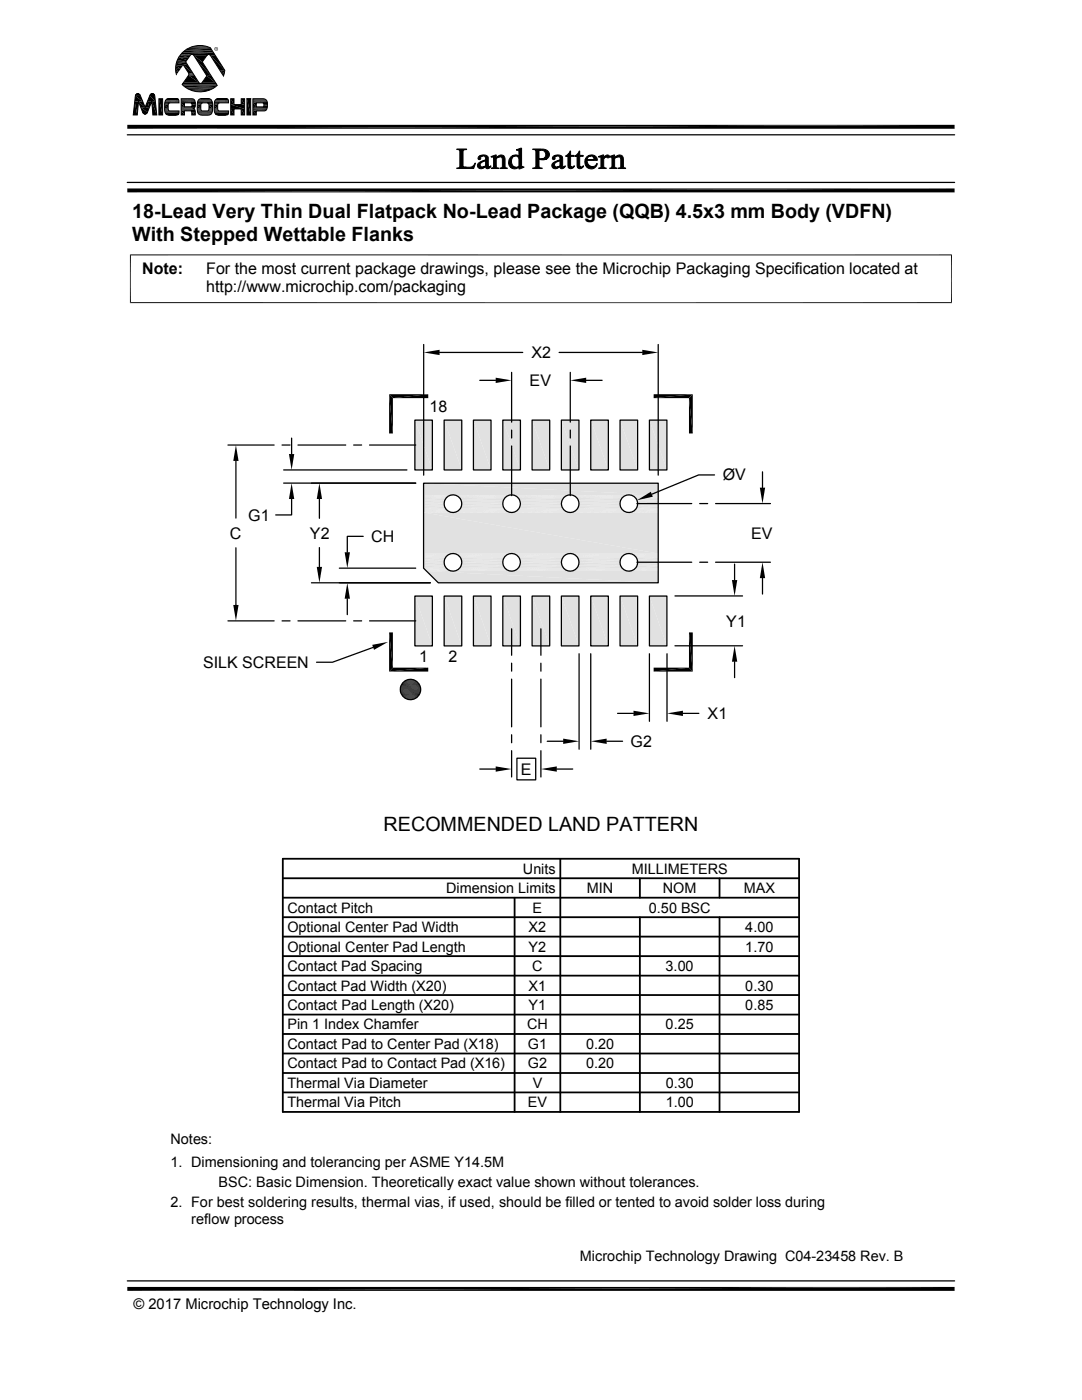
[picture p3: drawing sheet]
<svg xmlns="http://www.w3.org/2000/svg" width="216mm" height="279mm" viewBox="0 0 216 279" stroke-linecap="round" stroke-linejoin="round" font-family="sans-serif">
<g fill="#e1e1e1">
<path d="M129.6 83.8l3.5 10h-3.5z"/>
<path d="M129.6 83.8h3.5v10z"/>
<path d="M123.7 83.8l3.5 10h-3.5z"/>
<path d="M123.7 83.8h3.5v10z"/>
<path d="M117.9 83.8l3.5 10h-3.5z"/>
<path d="M117.9 83.8h3.5v10z"/>
<path d="M112 83.8l3.5 10h-3.5z"/>
<path d="M112 83.8h3.5v10z"/>
<path d="M106.2 83.8l3.5 10h-3.5z"/>
<path d="M106.2 83.8h3.5v10z"/>
<path d="M100.3 83.8l3.5 10h-3.5z"/>
<path d="M100.3 83.8h3.5v10z"/>
<path d="M94.5 83.8l3.5 10h-3.5z"/>
<path d="M94.5 83.8h3.5v10z"/>
<path d="M88.6 83.8l3.5 10h-3.5z"/>
<path d="M88.6 83.8h3.5v10z"/>
<path d="M82.8 83.8l3.5 10h-3.5z"/>
<path d="M82.8 83.8h3.5v10z"/>
<path d="M129.6 119l3.5 9.9h-3.5z"/>
<path d="M129.6 119h3.5v9.9z"/>
<path d="M123.7 119l3.5 9.9h-3.5z"/>
<path d="M123.7 119h3.5v9.9z"/>
<path d="M117.9 119l3.5 9.9h-3.5z"/>
<path d="M117.9 119h3.5v9.9z"/>
<path d="M112 119l3.5 9.9h-3.5z"/>
<path d="M112 119h3.5v9.9z"/>
<path d="M106.2 119l3.5 9.9h-3.5z"/>
<path d="M106.2 119h3.5v9.9z"/>
<path d="M100.3 119l3.5 9.9h-3.5z"/>
<path d="M100.3 119h3.5v9.9z"/>
<path d="M94.5 119l3.5 9.9h-3.5z"/>
<path d="M94.5 119h3.5v9.9z"/>
<path d="M88.6 119l3.5 9.9h-3.5z"/>
<path d="M88.6 119h3.5v9.9z"/>
<path d="M82.8 119l3.5 9.9h-3.5z"/>
<path d="M82.8 119h3.5v9.9z"/>
<path d="M84.5 96.4l46.8 2.4h-46.8z"/>
<path d="M84.5 96.4h46.8v2.4z"/>
</g>
<g fill="none" stroke="#e1e1e1" stroke-width=".2">
<path d="M84.5 98.8h5.7M84.5 98.9h5.4M84.5 99h5.1M90.5 98.8h11.4M90.9 98.9h10.7M91.2 99h10.1M102.2 98.8h11.4M102.6 98.9h10.7M102.9 99h10.1M113.9 98.8h11.4M114.3 98.9h10.7M114.6 99h10.1"/>
<path d="M125.6 98.8h5.7M126 98.9h5.3M126.3 99h5M84.5 102h5.1M84.5 102.2h5.4M84.5 102.2h5.7M90.5 102.2h11.4M90.9 102.2h10.7M91.2 102h10.1M102.2 102.2h11.4M102.6 102.2h10.7M102.9 102h10.1"/>
<path d="M113.9 102.2h11.4M114.3 102.2h10.7M114.6 102h10.1M125.6 102.2h5.7M126 102.2h5.3M126.3 102h5"/>
</g>
<path d="M84.5 99.2h4.8M91.4 99.2h9.6M103.1 99.2h9.6M114.8 99.2h9.6M126.5 99.2h4.8M84.5 101.8h4.8M91.4 101.8h9.6M103.1 101.8h9.6M114.8 101.8h9.6M126.5 101.8h4.8" fill="none" stroke="#e1e1e1" stroke-width=".21"/>
<path d="M84.5 99.5h4.6M91.7 99.5h9.1M103.4 99.5h9.1M115.1 99.5h9.1M126.8 99.5h4.5M84.5 101.6h4.6M91.7 101.6h9.1M103.4 101.6h9.1M115.1 101.6h9.1M126.8 101.6h4.5" fill="none" stroke="#e1e1e1" stroke-width=".25"/>
<path d="M84.5 99.7h4.4M91.9 99.7h8.7M103.6 99.7h8.7M115.3 99.7h8.7M127 99.7h4.3M84.5 101.3h4.4M91.9 101.3h8.7M103.6 101.3h8.7M115.3 101.3h8.7M127 101.3h4.3" fill="none" stroke="#e1e1e1" stroke-width=".3"/>
<g fill="none" stroke="#e1e1e1" stroke-width=".32">
<path d="M84.5 100h4.2M84.5 100.4h4.1M84.5 100.7h4.1M84.5 101h4.2M92 101h8.4M92 100h8.4M92.1 100.7h8.3M92.1 100.4h8.3M103.7 101h8.4M103.7 100h8.4M103.8 100.7h8.3M103.8 100.4h8.3"/>
<path d="M115.4 100h8.4M115.4 101h8.4M115.5 100.7h8.3M115.5 100.4h8.3M127.1 100h4.2M127.1 101h4.2M127.2 100.7h4.1M127.2 100.4h4.1"/>
</g>
<g fill="#e1e1e1">
<path d="M84.5 102.3l46.8 8.2h-46.8z"/>
<path d="M84.5 102.3h46.8v8.2z"/>
</g>
<g fill="none" stroke="#e1e1e1" stroke-width=".2">
<path d="M84.5 110.5h5.7M84.5 110.6h5.4M84.5 110.7h5.1M84.5 113.4h4.6M84.8 113.7h4.8M84.9 113.9h5M85 113.9h5.2M90.5 113.9h11.4M90.5 110.5h11.4M90.9 110.6h10.7M90.9 113.9h10.7M91.2 113.7h10.1"/>
<path d="M91.2 110.7h10.1M102.2 110.5h11.4M102.2 113.9h11.4M102.6 113.9h10.7M102.6 110.6h10.7M102.9 113.7h10.1M102.9 110.7h10.1M113.9 113.9h11.4M113.9 110.5h11.4M114.3 113.9h10.7M114.3 110.6h10.7M114.6 113.7h10.1"/>
<path d="M114.6 110.7h10.1M125.6 113.9h5.7M125.6 110.5h5.7M126 113.9h5.3M126 110.6h5.3M126.3 113.7h5M126.3 110.7h5"/>
</g>
<path d="M84.5 110.9h4.8M84.5 113.5h4.8M91.4 113.5h9.6M91.4 110.9h9.6M103.1 110.9h9.6M103.1 113.5h9.6M114.8 110.9h9.6M114.8 113.5h9.6M126.5 110.9h4.8M126.5 113.5h4.8" fill="none" stroke="#e1e1e1" stroke-width=".21"/>
<path d="M84.5 111.2h4.6M91.7 111.2h9.1M91.7 113.3h9.1M103.4 113.3h9.1M103.4 111.2h9.1M115.1 111.2h9.1M115.1 113.3h9.1M126.8 111.2h4.5M126.8 113.3h4.5" fill="none" stroke="#e1e1e1" stroke-width=".25"/>
<path d="M84.5 111.4h4.4M84.5 113h4.4M91.9 111.4h8.7M91.9 113h8.7M103.6 111.4h8.7M103.6 113h8.7M115.3 113h8.7M115.3 111.4h8.7M127 113h4.3M127 111.4h4.3" fill="none" stroke="#e1e1e1" stroke-width=".3"/>
<g fill="none" stroke="#e1e1e1" stroke-width=".32">
<path d="M84.5 111.7h4.2M84.5 112.1h4.1M84.5 112.4h4.1M84.5 112.7h4.2M92 112.7h8.4M92 111.7h8.4M92.1 112.4h8.3M92.1 112.1h8.3M103.7 112.7h8.4M103.7 111.7h8.4M103.8 112.4h8.3M103.8 112.1h8.3"/>
<path d="M115.4 111.7h8.4M115.4 112.7h8.4M115.5 112.4h8.3M115.5 112.1h8.3M127.1 111.7h4.2M127.1 112.7h4.2M127.2 112.4h4.1M127.2 112.1h4.1"/>
</g>
<path d="M84.5 113.3h4.6" fill="none" stroke="#e1e1e1" stroke-width=".23"/>
<g fill="#e1e1e1">
<path d="M85.1 114l46.2 2.3h-43.8z"/>
<path d="M85.1 114h46.2v2.3z"/>
</g>
<g fill="none" stroke="#000" stroke-width=".25">
<path d="M25.4 36.4h165.1M25.4 26.9h165.1M84.5 68.7v26.1M87.7 70.3h16.6M95.7 75.9h3.2M102.1 74.3v9.9M111.6 70.3h16.6M113.8 74.3v9.9M117 75.9h3.1M131.3 68.7v26.1M45.5 88.8h9.2M47.1 92v11.4"/>
<path d="M56.3 88.8h1.6M56.6 93.8h24.6M56.6 96.4h26.4M58.2 99.6v3.2h-3.2M58.2 87.4v3.2M59.5 88.8h9.5M63.7 99.6v3.8M70.6 88.8h1.6M73.7 88.8h9.3M82.8 83.8h3.5v10h-3.5zM84.5 96.4h46.8v19.9h-43.8l-3-2.9zM88.6 83.8h3.5v10h-3.5z"/>
<path d="M94.5 83.8h3.5v10h-3.5zM100.3 83.8h3.5v10h-3.5zM102.1 85.8v1.6M102.1 89v9.9M106.2 83.8h3.5v10h-3.5zM112 83.8h3.5v10h-3.5zM113.8 85.8v1.6M113.8 89v9.9M117.9 83.8h3.5v10h-3.5zM123.7 83.8h3.5v10h-3.5zM129.6 83.8h3.5v10h-3.5zM142.6 94.8h-3.2l-9.4 3.8"/>
<path d="M152.1 94.2v3.1M47.1 109.3v11.4M62.1 116.3h23.8M63.7 109.3v3.8M67.7 113.4h15.3M69.3 119.5v3.2M72.5 107h-3.2v3.2M82.8 119h3.5v9.9h-3.5zM88.6 119h3.5v9.9h-3.5zM94.5 119h3.5v9.9h-3.5zM100.3 119h3.5v9.9h-3.5zM106.2 119h3.5v9.9h-3.5z"/>
<path d="M112 119h3.5v9.9h-3.5zM117.9 119h3.5v9.9h-3.5zM123.7 119h3.5v9.9h-3.5zM127.1 100.5h10.9M127.1 112.2h10.9M129.6 119h3.5v9.9h-3.5zM134.7 118.9h13.5M139.6 100.5h1.6M139.6 112.2h1.6M142.8 100.5h10.9M142.8 112.2h10.9M146.6 112.6v3.2"/>
<path d="M152.1 115.4v3.2M45.5 123.9h9.2M56.3 123.9h1.6M59.5 123.9h9.5M70.6 123.9h1.6M73.7 123.9h9.3M74.5 129.2l-8.2 3h-3.1M102.1 125.5v5.3M102.1 132.4v1.5M102.1 135.5v9.6M107.9 125.5v5.3M107.9 132.4v1.5"/>
<path d="M107.9 135.5v9.6M115.5 130.5v19M117.9 130.5v19M129.6 130.5v13.5M133.1 130.5v13.5M134.7 128.9h13.5M146.6 132.1v3.1M95.7 153.5h3.2M102.1 146.6v1.6M102.1 149.8v5.3M103.1 151.3h3.8v4.3h-3.8zM107.9 146.6v1.6"/>
<path d="M107.9 149.8v5.3M109.2 147.9h3.2M111.1 153.5h3.2M121.1 147.9h3.1M123.2 142.4h3.2M136.3 142.4h3.1M25.4 255.6h165.1"/>
<circle cx="90.4" cy="112.2" r="1.76"/>
<circle cx="90.4" cy="100.5" r="1.76"/>
<circle cx="102.1" cy="112.2" r="1.76"/>
<circle cx="102.1" cy="100.5" r="1.76"/>
<circle cx="113.8" cy="112.2" r="1.75"/>
<circle cx="113.8" cy="100.5" r="1.75"/>
<circle cx="125.5" cy="112.2" r="1.76"/>
<circle cx="125.5" cy="100.5" r="1.76"/>
<circle cx="81.9" cy="137.6" r="2.03"/>
</g>
<g fill="#000" stroke="#000" stroke-width=".2">
<path d="M98 31.2l.3 .1zM103.1 29.9h.2zM119.4 31.2l.3 .1zM121.6 31.2l.3 .1z"/>
<path d="M91.1 29.7h2l-.5 .2-.2 .5v2.8l.2 .2h.4h-1.3l.1-3.1a.43 .43 0 0 0-.7-.5z" fill-rule="evenodd"/>
<path d="M91.1 33.5l3-.2 .8-.7-.4 1h-3.4z" fill-rule="evenodd"/>
<path d="M95.5 31.3l.3-.2h.6h-.2a.42 .42 0 0 0-.3 .6l-.2 .2a.32 .32 0 0 1-.3-.2 .32 .32 0 0 1 .1-.4z" fill-rule="evenodd"/>
<path d="M95.5 32.5l.8-.4h.6a1.12 1.12 0 0 0-1.1 .9l.4 .3 .6 .1a.78 .78 0 0 1-1 .3 .78 .78 0 0 1-.5-1z" fill-rule="evenodd"/>
<path d="M95.8 31.1l.2-.1a1.19 1.19 0 0 1 1.4 .5l.1 1.7 .3 .2a.49 .49 0 0 1-.4 .3 .49 .49 0 0 1-.5-.3v-.1l-.2-.1 .2-.1v-1l-.4-.1 .4-.2a.51 .51 0 0 0-.5-.7z" fill-rule="evenodd"/>
<path d="M96.3 33.4l.6-.1z" fill-rule="evenodd"/>
<path d="M97.6 33.3l.3-.2-.1 .3z" fill-rule="evenodd"/>
<path d="M98 31.2l1-.3v.6h-.5z" fill-rule="evenodd"/>
<path d="M98.5 31.5l1.3-.2-.8 .3v1.4a.39 .39 0 0 0 .1 .4 .39 .39 0 0 0 .4 .1v.1h-1.5l.5-.3z" fill-rule="evenodd"/>
<path d="M99.3 31.3a.84 .84 0 0 1 .9-.4 .84 .84 0 0 1 .6 .8v1.6l.4 .3h-1.4l.3-.1 .1-.3v-1.6l-.4-.3z" fill-rule="evenodd"/>
<path d="M101.8 31.4l.5-.3h.6a1.19 1.19 0 0 0-.8 1.2 1.19 1.19 0 0 0 .9 1.1h-1.1a1.4 1.4 0 0 1-.1-2z" fill-rule="evenodd"/>
<path d="M102.3 31.1l.7-.2 .5 .3z" fill-rule="evenodd"/>
<path d="M103.1 29.9l1-.3v3.4l.2 .3h-.8a1.18 1.18 0 0 1-1.6 .1h1.1l.5-.3v-1.4l-.3-.5h.3v-1.1z" fill-rule="evenodd"/>
<path d="M103.5 33.3l1.1 .1-1.1 .3z" fill-rule="evenodd"/>
<path d="M106.8 30h1.2h-.5v1.6l1.6 .1-1.6 .1 .1 1.4a.47 .47 0 0 0 .6 .3v.1h-1.9l.6-.2v-.3z" fill-rule="evenodd"/>
<path d="M106.3 29.7l1.8 .1a1.12 1.12 0 0 1 1.3 .5 1.12 1.12 0 0 1-.3 1.4h-1a.86 .86 0 0 0 .8-.7 .86 .86 0 0 0-.5-1h-1.6z" fill-rule="evenodd"/>
<path d="M107.5 31.8h1.4z" fill-rule="evenodd"/>
<path d="M110.4 31.2l.2-.1h.6a.42 .42 0 0 0-.5 .6 .33 .33 0 0 1-.5 0 .33 .33 0 0 1 .2-.5z" fill-rule="evenodd"/>
<path d="M110.4 32.5l.9-.5 .4 .1a1.08 1.08 0 0 0-1 .9l.3 .3 .6 .1a.79 .79 0 0 1-1 .2 .79 .79 0 0 1-.4-.9z" fill-rule="evenodd"/>
<path d="M110.6 31.1l.5-.2a.87 .87 0 0 1 1.2 .7v1.6l.4 .2a.49 .49 0 0 1-.5 .3 .49 .49 0 0 1-.4-.3l-.1-.1-.2-.1 .2-.1v-1l-.4-.1 .4-.2a.51 .51 0 0 0-.5-.7z" fill-rule="evenodd"/>
<path d="M111.1 33.4l.6-.1z" fill-rule="evenodd"/>
<path d="M112.4 33.3l.4-.2-.1 .3z" fill-rule="evenodd"/>
<path d="M113.7 30.1h.2v.9h.6v.2h-.6v1.9l.3 .2-.8 .1-.1-2.2-.4-.1 .5-.4z" fill-rule="evenodd"/>
<path d="M113.4 33.4l.9-.1 .3-.2v.1a.68 .68 0 0 1-1.2 .2z" fill-rule="evenodd"/>
<path d="M115.6 30.1l.1 .9h.7v.2h-.7v1.7l.1 .4h.2l-.8 .1-.1-2.2-.4-.1 .5-.4z" fill-rule="evenodd"/>
<path d="M115.2 33.4l.9-.1 .2-.2h.2l-.1 .1a.68 .68 0 0 1-1.2 .2z" fill-rule="evenodd"/>
<path d="M117.1 31.3l.3-.2h.5a.72 .72 0 0 0-.7 .7l-.4 .1z" fill-rule="evenodd"/>
<path d="M117.4 31.1a1.17 1.17 0 0 1 1.8 .9h-2a1.1 1.1 0 0 0 1 1.2l-1.2 .1-.3-.7 .1-.7 1.7-.1v-.1a.61 .61 0 0 0-.6-.6z" fill-rule="evenodd"/>
<path d="M117 33.3l1.2-.1a.92 .92 0 0 0 .9-.6 1.18 1.18 0 0 1-.8 1.1 1.18 1.18 0 0 1-1.3-.4z" fill-rule="evenodd"/>
<path d="M119.4 31.2l1.1-.3v.6h.1l-.1 .2v1.6l.5 .3h-1.5l.4-.3v-1.8z" fill-rule="evenodd"/>
<path d="M120.6 31.3h.3l-.4 .2z" fill-rule="evenodd"/>
<path d="M120.6 31.3a.5 .5 0 0 1 .6-.4 .5 .5 0 0 1 .4 .5l-.3 .1z" fill-rule="evenodd"/>
<path d="M121.6 31.2l1-.3v.6h-.5z" fill-rule="evenodd"/>
<path d="M122.1 31.5l1.3-.2-.8 .3 .1 1.7 .4 .3h-1.4l.4-.3z" fill-rule="evenodd"/>
<path d="M122.9 31.3a.84 .84 0 0 1 .9-.4 .84 .84 0 0 1 .6 .9v1.5l.4 .3h-1.4l.3-.1 .2-.3-.1-1.6-.4-.3z" fill-rule="evenodd"/>
</g>
<g fill="#000">
<path d="M27 19.1l1 .1h-1zM27 19.1h1v.1zM27 19.2l1.5 1.1h-1.6zM27 19.2h1l.5 1.1zM27 19l1 .1zM27.1 18.9h.9zM27.1 18.9l.9 .1zM27.1 18.9h.8zM27.2 18.8l.7 .1zM27.2 18.8h.6zM27.2 18.8h.5zM27.3 18.7l.4 .1z"/>
<path d="M27.3 18.7h.4zM27.4 18.7h.2zM27.4 18.7h.3zM27.5 18.7h.1zM29.9 19.1l1.1 1.1h-1.6zM29.9 19.1h1l.1 1.1zM29.9 19h1zM29.9 19l1 .1zM29.9 18.9l1 .1zM29.9 18.9h.9zM30 18.9h.8zM30.1 18.8l.7 .1z"/>
<path d="M30.1 18.8h.6zM30.1 18.7l.5 .1zM30.1 18.7h.5zM30.2 18.7h.4zM30.2 18.7h.3zM30.3 18.7h.2zM31.7 19.7l.7 3.2h-.7zM31.7 19.7h.7v3.2zM33.5 19.7h2zM33.5 19.7h1.9zM33.5 19.7h1.8zM33.6 19.7h1.7z"/>
<path d="M35 13.7l.6 .6h-.5zM35 13.7h1l-.4 .6zM35.1 13.1l.9 .6h-1zM35.1 13.1h1.4l-.5 .6zM35.1 14.3l.1 .6zM35.1 14.3h.5l-.4 .6zM35.1 13l1.4 .1h-1.4zM35.1 13h1.5l-.1 .1zM35.3 12.3l1.9 .3h-2zM35.3 12.3h1.7l.2 .3zM35.4 12l1.6 .3h-1.7zM35.4 12h1.9l-.3 .3z"/>
<path d="M35.6 11.5l1.7 .5h-1.9zM35.6 11.5h2.1l-.4 .5zM36.6 13l1.9 1.6h-.9zM36.6 13h.8l1.1 1.6zM37.6 15l2.1 1.5h-3.1zM37.6 15h1.2l.9 1.5zM37.6 14.6h.9zM37.7 14.6l.9 .1zM37.7 15h1.1zM37.7 14.7l.9 .1zM37.7 14.9l1 .1zM37.7 14.8l1 .1z"/>
<path d="M37.7 14.9h1zM38.7 11l1.7 1.4h-.9zM38.7 11h2.6l-.9 1.4zM38.7 18.2l1.9 .1zM39 9.2h1.8zM39 9.1l1.8 .1zM39.3 18.3h1.3zM39.5 12.4l2.6 2.7h-.8zM39.5 12.4h.9l1.7 2.7zM39 9.1h1.7zM39.6 9.1h1.1zM39.6 9.1h.6z"/>
<path d="M39.9 19.7h2zM40 19.7h1.9zM40 19.7h1.8zM40.1 19.7h1.7zM40.1 19.7h1.6zM41.3 15.1l1.7 1.4h-2.7zM41.3 15.1h.8l.9 1.4zM41.6 10.9h1.2zM41.7 10.9h1.2zM41.8 10.9h1.1zM41.9 10.9l1 .1zM41.9 11h1z"/>
<path d="M42 11l2.9 3h-1zM42 11h.9l2 3zM42.8 9.8v.1zM42.8 9.6v.2zM42.8 9.9l.1 .1zM42.9 9.5l-.1 .1zM42.9 9.7l-.1 .1zM42.9 9.9v.1zM42.9 10l.1 .1zM42.8 9.6h.1zM42.9 9.5h.1zM43 10.1l.1 .1z"/>
<path d="M43 9.4l.1 .1zM43.1 10.1h.2zM43.1 9.4l.2 .1zM43.3 10.1l.1-.1zM43.3 19.7h2zM43.3 9.4v.2zM43.4 9.9l-.1 .1zM43.4 19.7h1.9zM43.4 19.7h1.8zM43.3 9.6l.1 .1zM43.3 10l.2-.1zM43.4 9.8v.1z"/>
<path d="M43.4 9.7v.1zM43.5 19.7h1.7zM43.4 9.5l.1 .1zM43.4 9.9l.1-.1zM43.5 9.6l-.1 .2zM43.9 14l.9 .6h-.6zM43.9 14h1l-.1 .6zM44.2 14.6l.4 .5zM44.2 14.6h.6l-.2 .5zM46 19.7l.7 1.2h-.7zM46 19.7h.7v1.2zM48.1 19.7l.7 1.2h-.7z"/>
<path d="M48.1 19.7h.7v1.2zM49.3 19.7l.7 3.2h-.7zM49.3 19.7h.7v3.2zM26.9 20.3h.7zM26.9 20.3l.5 2.6h-.8zM26.9 20.3h.7l-.2 2.6zM27.6 20.3h.9zM27.6 20.3l1.4 1.1h-.9zM27.6 20.3h.9l.5 1.1zM28.1 21.4l1.3 1h-.9zM28.1 21.4h1.7l-.4 1zM28.5 22.4h.9z"/>
<path d="M28.5 22.4l.9 .1zM28.5 22.5h.9zM28.5 22.5l.8 .1zM28.6 22.6h.7zM28.6 22.6l.6 .1zM28.7 22.7h.5zM28.7 22.7h.4zM28.8 22.7h.3zM28.8 22.7l.2 .1zM28.9 22.8h.1zM29.4 20.2l.4 1.2h-.8zM29.4 20.2h.9l-.5 1.2z"/>
<path d="M30.3 20.2l1 2.7h-.8zM30.3 20.2h.7l.3 2.7zM32.9 20.7l.7 .1zM32.9 20.7h.7zM32.9 20.8h.7zM32.9 20.8l.6 .2h-.6zM32.9 20.8h.7l-.1 .2zM32.9 21l.6 .7h-.6zM32.9 21h.6v.7zM32.9 21.7l.7 .1h-.7zM32.9 21.7h.6l.1 .1zM32.9 21.8h.7z"/>
<path d="M32.9 21.8l.7 .1zM32.9 21.9h.7zM32.9 21.9l.7 .1zM32.9 20.5h1zM32.9 20.5l.9 .1zM32.9 20.6h.8zM32.9 20.6h.9zM32.9 20.6l.7 .1zM32.9 22l.8 .1zM32.9 22.1h.8zM32.9 22.1h.9zM33.4 22.9h2z"/>
<path d="M33.5 22.9l1.7 .1zM33.5 22.9h1.9zM33.6 23h1.6zM33.6 23h1.4zM36.2 20.5l.6 .8h-.6zM36.2 20.5h.6v.8zM36.2 22.1l.6 .8h-.6zM36.2 22.1h.6v.8zM38.1 20.5h.8zM38.1 22.1h.8zM38.1 20.5h.9zM38.1 21.3h.8z"/>
<path d="M38.1 22.1l.8 .1zM38.1 20.5l.9 .1zM38.2 22.2h.7zM38.2 20.6h.8zM38.2 21.3h.7zM38.2 20.6l.8 .1zM38.2 21.2l.7 .1zM38.2 22.2l.7 .1zM38.3 20.7h.7zM38.2 21.2h.7zM38.3 21.2h.6zM38.3 22.3l.7 .1z"/>
<path d="M38.3 22.4h.7zM38.3 22.4l.7 .5h-.7zM38.3 22.4h.7v.5zM38.3 20.7l.7 .1zM38.3 20.8h.7zM38.3 21.1h.6zM38.3 21.1l.6 .1zM38.3 20.8l.7 .2h-.7zM38.3 20.8h.7v.2zM38.3 21l.7 .1zM38.3 21.1h.7zM39.4 20.7l.7 .1z"/>
<path d="M39.4 20.7h.7zM39.4 20.8h.7zM39.4 20.8l.7 .2h-.7zM39.4 20.8h.7v.2zM39.4 21l.7 .7h-.7zM39.4 21h.7v.7zM39.4 21.7l.7 .1h-.7zM39.4 21.7h.7v.1zM39.4 21.8h.7zM39.4 21.8l.7 .1zM39.4 21.9h.7zM39.4 21.9l.8 .1z"/>
<path d="M39.4 20.5h1zM39.4 20.5l.9 .1zM39.4 20.6h.8zM39.4 20.6h.9zM39.4 20.6l.8 .1zM39.4 20.7h.8zM39.4 22l.8 .1zM39.4 22.1h.8zM39.4 22.1h.9zM39.4 22.1h1zM39.9 22.9l1.8 .1zM39.9 22.9h2z"/>
<path d="M40.1 23h1.3zM40.1 23h1.6zM41.3 20.5h1.1zM41.4 20.5l1 .1zM41.5 20.6h.9zM41.4 22.1h1zM41.5 22.1h.9zM41.6 20.6l.8 .1zM41.6 22.1h.8zM41.6 20.7h.8zM41.6 22l.8 .1zM41.6 20.7l.8 .1z"/>
<path d="M41.7 20.8h.7zM41.7 21.9l.7 .1zM41.7 20.8l.7 .2h-.7zM41.7 20.8h.7v.2zM41.7 21.8h.7zM41.7 21.8l.7 .1zM41.7 21.9h.7zM41.7 21l.7 .7h-.7zM41.7 21h.7v.7zM41.7 21.7l.7 .1h-.7zM41.7 21.7h.7v.1zM42.7 20.7l.8 .1z"/>
<path d="M42.7 20.7h.8zM42.7 20.8h.8zM42.7 20.8l.7 .2h-.7zM42.7 20.8h.8l-.1 .2zM42.7 21l.7 .7h-.7zM42.7 21h.7v.7zM42.7 21.7l.8 .1h-.8zM42.7 21.7h.7l.1 .1zM42.7 21.8h.8zM42.7 21.8l.8 .1zM42.7 21.9h.8zM42.8 20.5h1z"/>
<path d="M42.8 20.5l.9 .1zM42.8 20.6h.8zM42.8 20.6h.9zM42.8 20.6l.7 .1zM42.8 20.7h.7zM42.8 21.9l.7 .1zM42.8 22l.8 .1zM42.8 22.1h.8zM42.8 22.1h.9zM43.3 22.9h2zM43.4 22.9l1.7 .1zM43.4 22.9h1.9z"/>
<path d="M43.5 23h1.6zM43.5 23h1.4zM46 20.9l2.8 .8h-2.8zM46 20.9h2.8v.8zM46 21.7l.7 1.2h-.7zM46 21.7h.7v1.2zM48.1 21.7l.7 1.2h-.7zM48.1 21.7h.7v1.2zM50.5 20.5l.6 .8h-.6zM50.5 20.5h.6v.8zM50.5 22.1l.6 .8h-.6zM50.5 22.1h.6v.8z"/>
<path d="M52.4 20.5h.9zM52.5 20.5l.8 .1zM52.5 20.6h.8zM52.5 21.3h.8zM52.6 20.6h.7zM52.6 21.3h.7zM52.6 20.6l.7 .1zM52.6 21.2l.7 .1zM52.6 20.7h.8zM52.6 20.7l.8 .1h-.7zM52.6 20.7h.8v.1zM52.6 21.1h.7z"/>
<path d="M52.6 21.1h.8zM52.6 21.1l.7 .1zM52.6 21.2h.7zM52.7 20.8l.7 .3h-.7zM52.7 20.8h.7v.3zM52.7 21.1h.7zM25.4 38.4l165.1-.8v.8zM25.4 37.6h165.1l-165.1 .8zM25.4 25.7l165.1-.8v.8zM25.4 24.9h165.1l-165.1 .8zM77.6 78.7h7.8l-7 .8zM78.4 79.5l7-.8v.8z"/>
<path d="M84.5 70.3l3.2-.5v1.1zM98.9 75.4l3.2 .5-3.2 .5zM113.8 75.9l3.2-.5v1zM128.2 69.8l3.1 .5-3.1 .6zM130.4 78.7h7.8l-7.8 .8zM130.4 79.5l7.8-.8-.7 .8zM137.5 79.5l.7 7h-.7zM138.2 78.7v7.8l-.7-7zM47.1 88.8l.5 3.2h-1.1zM57.7 90.6h1l-.5 3.2zM58.2 96.4l.5 3.2h-1zM63.7 96.4l.6 3.2h-1.1z"/>
<path d="M77.6 78.7l.8 7.8h-.8zM77.6 78.7l.8 .8v7zM127.1 99.8l2.8-1.7 .4 1zM151.6 97.3h1.1l-.6 3.2zM63.2 113.1h1.1l-.6 3.2zM69.3 116.3l.5 3.2h-1zM68.8 110.2h1l-.5 3.2zM146 115.8h1.1l-.5 3.1zM152.1 112.2l.6 3.2h-1.1zM46.5 120.7h1.1l-.5 3.2zM74.3 128.7l3.1-.6-2.8 1.6zM77.6 126.2l.8 7-.8 .8z"/>
<path d="M77.6 126.2h.8v7zM80.9 139.4h1.8zM81.1 135.8h1.8zM81.1 139.4l1.5 .1zM81.1 139.4h1.6zM81.1 135.8h1.6zM81.2 135.7l1.5 .1zM81.2 139.5l1.2 .1zM81.2 139.5h1.3zM81.2 135.7h1.4zM81.5 135.6l1.1 .1zM81.5 139.6h.6z"/>
<path d="M81.5 139.6h.9zM81.5 135.6h.9zM81.6 135.6h.8zM81.6 139.6h.5zM81.6 135.6h.5zM77.6 134l7.8-.8v.8zM78.4 133.2h7l-7.8 .8zM137.5 126.2l.7 7.8-.7-.8zM130.4 133.2h7.1l-7.1 .8zM137.5 126.2h.7v7.8zM130.4 134l7.1-.8 .7 .8zM146.6 128.9l.5 3.2h-1.1z"/>
<path d="M98.9 153l3.2 .5-3.2 .5zM107.9 153.5l3.2-.5v1zM112.4 147.4l3.1 .5-3.1 .6zM117.9 147.9l3.2-.5v1.1zM126.4 141.8l3.2 .6-3.2 .5zM133.1 142.4l3.2-.6v1.1zM25.4 257.6l165.1-.8v.8zM25.4 256.8h165.1l-165.1 .8z"/>
</g>
<g fill="none" stroke="#000" stroke-width=".36">
<path d="M56.4 175.3h103M56.4 171.4h103v50.5h-103zM56.4 179.2h103M102.7 179.2v42.7M111.8 171.4v50.5M127.7 175.3v3.9M143.6 175.3v3.9M56.4 198.6h103M56.4 186.9h103M56.4 183h103M56.4 190.8h103M56.4 194.7h103"/>
<path d="M127.7 183v38.9M143.6 183v38.9M56.4 202.5h103M56.4 210.2h103M56.4 206.4h103M56.4 214.1h103M56.4 218h103"/>
</g>
<g fill="none" stroke="#000" stroke-width=".2">
<path d="M27.1 18.9a.52 .52 0 0 1 .9 .1l1 2.4 .9-2.4a.5 .5 0 0 1 .5-.3 .5 .5 0 0 1 .5 .4l.4 3.8h-.8l-.2-2.7-.9 2.2a.5 .5 0 0 1-.5 .4 .5 .5 0 0 1-.4-.4l-.9-2.1-.2 2.6h-.8zM31.7 19.7h.7v3.2h-.7zM33 20h2.7M33.1 20l.5-.3h1.6l.4 .2 .1 .6-2 .1-.2 .4v.7l.1 .3 .2 .1h1.9a.62 .62 0 0 1-.1 .7 .62 .62 0 0 1-.6 .2 2.3 2.3 0 0 1-1.9-.2l-.2-1a2.92 2.92 0 0 1 .2-1.8zM33.1 19.9h2.6M33.1 19.9h2.5M33.3 19.8h2.2M33.4 19.7h2.1M35.6 19.8h-2.4M36 10.9h2.1M36.1 10.8h6.7M36.2 19.7h2.1a.97 .97 0 0 1 .7 1.4l-.1 .3-.3 .3 .3 .2 .1 1h-.7v-.6l-.2-.2h-1.3v.8h-.6z"/>
<path d="M36.2 19.7h2.3M36.2 19.7h2.4M36.2 19.8h2.5M36.2 19.9h2.6M36.3 16.9h7M36.4 17h6.9M36.5 16.7h6.6M36.5 16.6h3.4M36.5 16.6h3.3M36.6 16.5h3.1M36.6 13l1.1 1.7-1.4 2.2a5.1 5.1 0 0 0 7 .1l-2.9-4.6 1-1.5h.5l2.7 4.3 .3-1.2-2.9-4.5a4.8 4.8 0 0 0-5.1 .6 4.8 4.8 0 0 0-1.7 4.8M36.9 17.4h6"/>
<path d="M37.5 17.7h4.9M37.8 9.5h4.2M37.9 9.4h4M38 11h-2.1M38.1 10.9h.3l.3 .1 2.6 4.1-1.1 1.5-.3 .1-.2-.2-2.7-4.2zM38.2 10.9h-2.2M38.4 10.9h4.4M38.4 9.3h3M38.4 9.2h2.9M38.5 10.9h3M38.6 11h2.8M38.6 11h2.7"/>
<path d="M38.7 18.2h2.5M39.6 20h2.6M39.6 20l.5-.3h1.5a.94 .94 0 0 1 .8 1.1v1.3a.84 .84 0 0 1-1 .9h-1.1a.9 .9 0 0 1-.9-1.1v-1.1zM39.6 19.9h2.6M39.6 19.9h2.5M39.7 19.8h2.4M39.8 19.8h2.2M40.1 16.6h3M40.2 16.6h2.9M40.3 16.5h2.7M42.9 20h2.7M43 20l.5-.3h1.6l.4 .2 .1 .6-2 .1-.2 .4v.7l.1 .3 .2 .1h1.9a.62 .62 0 0 1-.1 .7 .62 .62 0 0 1-.6 .2 2.3 2.3 0 0 1-1.9-.2l-.3-1a2.92 2.92 0 0 1 .3-1.8z"/>
<path d="M43 19.9h2.6M43 19.9h2.5M43.2 19.8h2.2M43.3 19.7h2M45.5 19.8h-2.4M46 19.7h.7v1.2h1.4v-1.2h.7v3.2h-.7v-1.2h-1.4v1.2h-.7zM49.3 19.7h.7v3.2h-.7zM49.3 19.7h.7M50.5 19.7h2.2M50.5 19.7h2.4M50.5 19.8h2.5M50.5 19.9h2.6"/>
<path d="M50.5 19.9h2.7M50.5 19.7h2.2a1.49 1.49 0 0 1 .5 2.2l-.5 .2h-1.6v.8h-.6zM32.9 20.5h2.8M32.9 22.2h2.8M32.9 22.3h2.8M32.9 20.4h2.8M32.9 20.3h2.8M32.9 22.4h2.8M32.9 22.5h2.8M32.9 20.2h2.8M33 20.1h2.7M33 22.6h2.7"/>
<path d="M33 22.7h2.7M33.1 22.7h2.6M33.1 22.8h2.6M33.2 22.8h2.4M33.3 22.9h2.3M33.4 22.9h2.1M36.2 20.1h2.7M36.2 20.2h2.7M36.2 21.3h2.7M36.2 21.4h2.7M36.2 21.5h2.7M36.2 21.6h2.6"/>
<path d="M36.2 21.6h2.5M36.2 21.7h2.5M36.2 21.8h2.6M36.2 21.9h2.7M36.2 22h2.7M36.2 22.1h2.7M36.8 20.5h1.3l.2 .2v.4l-.2 .2h-1.3zM39.4 20.5h3M39.4 22.2h3M39.4 20.4h3M39.4 22.3h3M39.4 22.5h2.9"/>
<path d="M39.4 20.2h3M39.5 22.6h2.8M39.5 20.1h2.8M39.5 22.7h2.7M39.6 22.8h2.6M39.7 22.8h2.4M39.8 22.9h2.2M40.2 20.7l.2-.2 1.1 .1 .2 .4-.1 1-.2 .1h-1.2l-.1-.4zM42.8 22.2h2.8M42.8 20.5h2.8M42.8 20.4h2.8M42.8 22.3h2.8"/>
<path d="M42.8 20.3h2.8M42.8 22.4h2.8M42.8 22.5h2.8M42.8 20.2h2.8M42.9 22.6h2.7M42.9 20.1h2.7M42.9 22.7h2.7M43 22.7h2.6M43 22.8h2.6M43.1 22.8h2.4M43.2 22.9h2.2M43.3 22.9h2"/>
<path d="M50.5 20.1h2.7M50.5 20.2h2.8M50.5 20.4h2.8M50.5 20.5h2.8M50.5 21.4h2.8M50.5 21.7h2.8M50.5 21.8h2.8M50.5 21.9h2.7M50.5 22h2.6M51.1 20.5h1.4l.1 .2v.5l-.1 .1h-1.4zM53 22.1h-2.5M26 50.8v9.7"/>
<path d="M189.9 50.8v9.7M189.9 50.9h-164M25.9 60.4h164M79.9 137.3h4M79.9 137.5h4M79.9 137.7h4M79.9 137.9h4M79.9 137.1h4M79.9 138.1h4M79.9 138.3h3.9M79.9 136.9h3.9M80 136.8h3.8"/>
<path d="M80 138.5h3.8M80.1 138.6h3.6M80.1 136.6h3.6M80.2 138.8h3.4M80.2 136.4h3.4M80.3 136.3h3.2M80.3 138.9h3.2M80.5 139.1h2.9M80.5 136.1h2.9M80.6 136h2.6M80.6 139.2h2.6M80.8 139.3h2.3"/>
<path d="M80.8 135.9h2.3M80.9 135.8h2M80.9 139.4h2"/>
</g>
<path d="M37.3 9.6h4.8M37.5 17.9h4.9M50.5 21.5h2.8" fill="none" stroke="#000" stroke-width=".23"/>
<path d="M36.1 10.7h6.7M36.5 17.2h6.8M36.9 9.9h5.4" fill="none" stroke="#000" stroke-width=".34"/>
<path d="M36.4 10.3h6.2" fill="none" stroke="#000" stroke-width=".4"/>
<path d="M35.1 12.8h2.3M35.6 11.2h2.4" fill="none" stroke="#000" stroke-width=".42"/>
<path d="M36.3 16.8h6.9M38 18.1h3.8M36.2 20.4h2.7" fill="none" stroke="#000" stroke-width=".21"/>
<path d="M37 17.6h5.9" fill="none" stroke="#000" stroke-width=".3"/>
<g font-size="3.9">
<text x="26.4" y="43.5">18-Lead Very Thin Dual Flatpack No-Lead Package (QQB) 4.5x3 mm Body (VDFN)</text>
<text x="26.4" y="48">With Stepped Wettable Flanks</text>
<text x="76.5" y="165.8">RECOMMENDED LAND PATTERN</text>
</g>
<g font-size="3.2">
<text x="28.4" y="54.6">Note:</text>
<text x="41.1" y="58.3">http://www.microchip.com/packaging</text>
<text x="41.1" y="54.6">For the most current package drawings, please see the Microchip Packaging Specification located at</text>
<text x="106.1" y="71.5">X2</text>
<text x="105.7" y="77">EV</text>
<text x="85.7" y="82.3">18</text>
<text x="144.2" y="95.9">ØV</text>
<text x="45.9" y="107.5">C</text>
<text x="49.6" y="103.9">G1</text>
<text x="61.8" y="107.5">Y2</text>
<text x="149.9" y="107.5">EV</text>
<text x="74.1" y="108.2">CH</text>
<text x="144.9" y="125.1">Y1</text>
<text x="40.5" y="133.3">SILK SCREEN</text>
<text x="83.7" y="132.2">1</text>
<text x="89.5" y="132.2">2</text>
<text x="141.2" y="143.5">X1</text>
<text x="125.8" y="149.1">G2</text>
<text x="103.9" y="154.6">E</text>
</g>
<g font-size="2.9">
<text x="89" y="178.2">Dimension Limits</text>
<text x="104.3" y="174.4">Units</text>
<text x="117.1" y="178.2">MIN</text>
<text x="126" y="174.4">MILLIMETERS</text>
<text x="132.3" y="178.2">NOM</text>
<text x="148.4" y="178.2">MAX</text>
<text x="57.3" y="182.1">Contact Pitch</text>
<text x="106.3" y="182.1">E</text>
<text x="129.5" y="182.1">0.50 BSC</text>
<text x="57.3" y="186">Optional Center Pad Width</text>
<text x="57.3" y="189.9">Optional Center Pad Length</text>
<text x="105.5" y="189.9">Y2</text>
<text x="105.5" y="186">X2</text>
<text x="148.7" y="189.9">1.70</text>
<text x="148.7" y="186">4.00</text>
<text x="57.3" y="193.8">Contact Pad Spacing</text>
<text x="57.3" y="197.7">Contact Pad Width (X20)</text>
<text x="105.5" y="197.7">X1</text>
<text x="106.2" y="193.8">C</text>
<text x="132.8" y="193.8">3.00</text>
<text x="148.7" y="197.7">0.30</text>
<text x="57.3" y="201.6">Contact Pad Length (X20)</text>
<text x="105.5" y="201.6">Y1</text>
<text x="148.7" y="201.6">0.85</text>
<text x="57.3" y="205.4">Pin 1 Index Chamfer</text>
<text x="57.3" y="209.3">Contact Pad to Center Pad (X18)</text>
<text x="105.2" y="205.4">CH</text>
<text x="105.3" y="209.3">G1</text>
<text x="116.9" y="209.3">0.20</text>
<text x="132.8" y="205.4">0.25</text>
<text x="57.3" y="213.2">Contact Pad to Contact Pad (X16)</text>
<text x="105.3" y="213.2">G2</text>
<text x="116.9" y="213.2">0.20</text>
<text x="57.3" y="217.1">Thermal Via Diameter</text>
<text x="57.3" y="221">Thermal Via Pitch</text>
<text x="105.3" y="221">EV</text>
<text x="106.3" y="217.1">V</text>
<text x="132.8" y="221">1.00</text>
<text x="132.8" y="217.1">0.30</text>
<text x="34" y="228.3">Notes:</text>
<text x="34" y="232.9">1. Dimensioning and tolerancing per ASME Y14.5M</text>
<text x="43.6" y="236.9">BSC: Basic Dimension. Theoretically exact value shown without tolerances.</text>
<text x="34" y="241">2. For best soldering results, thermal vias, if used, should be filled or tented to avoid solder loss during</text>
<text x="38.1" y="244.3">reflow process</text>
<text x="115.7" y="251.7">Microchip Technology Drawing C04-23458 Rev. B</text>
<text x="26.6" y="261.3">© 2017 Microchip Technology Inc.</text>
</g>
<text font-size=".6" x="43" y="10">R</text>
</svg>
